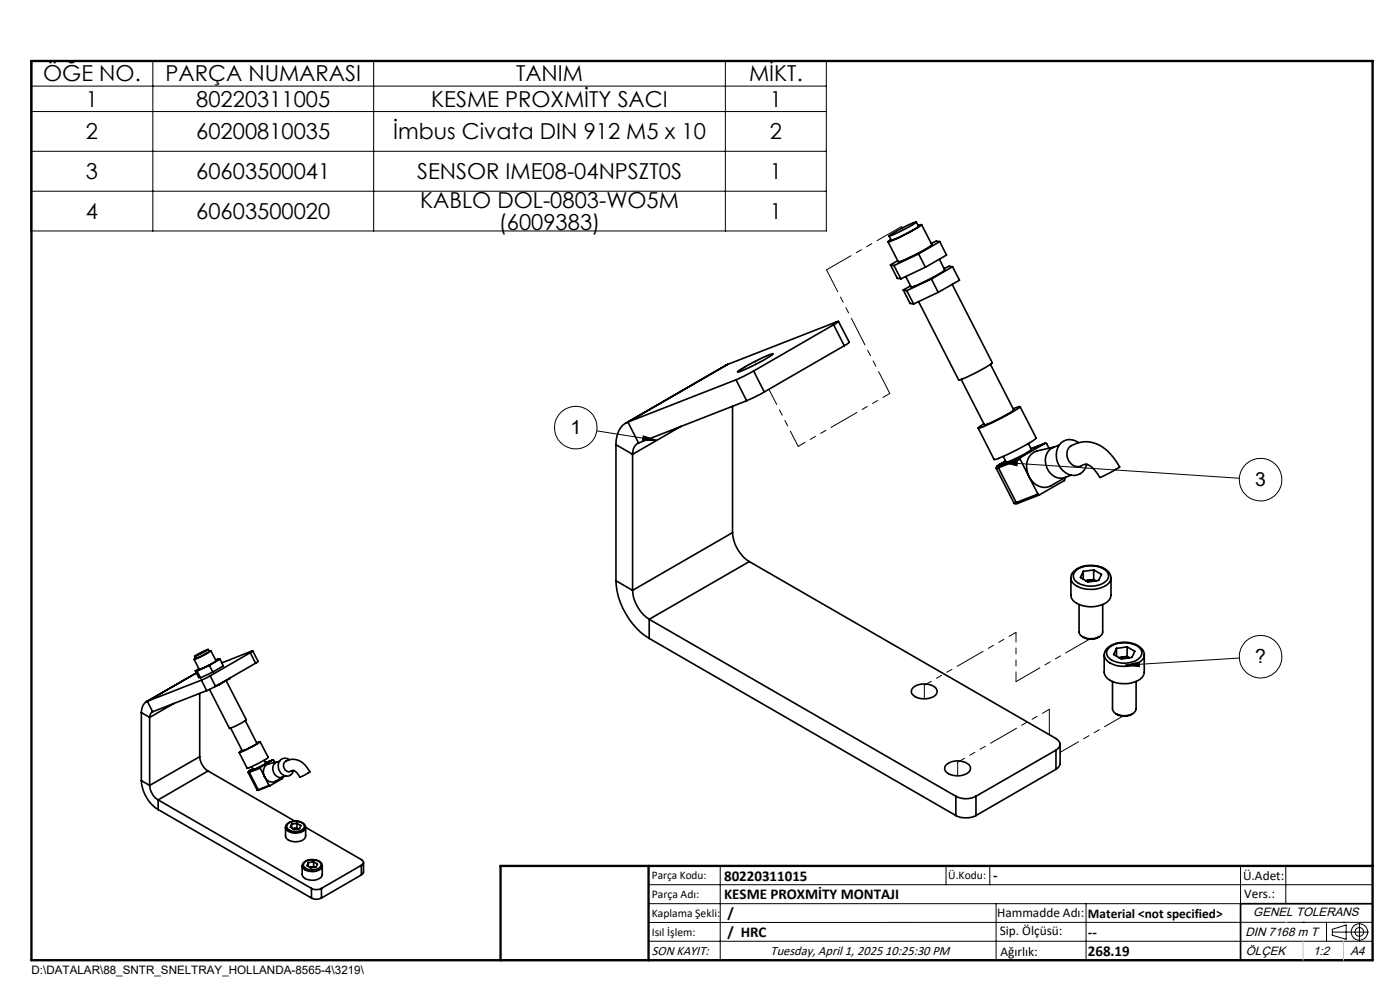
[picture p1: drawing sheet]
<svg xmlns="http://www.w3.org/2000/svg" width="297mm" height="210mm" viewBox="0 0 297 210" stroke-linecap="round" stroke-linejoin="round" font-family="sans-serif">
<g fill="none" stroke="#000" stroke-width=".35">
<path d="M188.6 50l3-1.7 2.8-1.2-2.7 1.6-2.3 1.1zM188.9 56.2l.8 .1M188.9 56.2l1.5 2.8 .7 .2M189.7 56.3l1.4 2.9M190.4 55.3l-1.5 .9M194.4 47.1l.4 .9a22.4 22.4 0 0 1-5.7 2.9l-.5-.8M194.8 47.8l.7-.1a28.2 28.2 0 0 1-7.1 3.6l.6-.5M194.9 53.9l-5.2 2.4M194.9 53.9l1.4 2.8M195.5 47.7l2.2 4.2a29.8 29.8 0 0 1-7.1 3.7l-2.2-4.3M196.3 56.7l-5.2 2.5M197.6 59.2l-5.2 2.5"/>
<path d="M197.6 59.2l1.4 2.8M199.3 55l1.1 2.2a28.2 28.2 0 0 1-7.1 3.7l-1.1-2.2M199.4 51.3l-4.5 2.6M199.4 51.3l-.8-.2-1 .5M199.4 51.3l1.4 2.8-4.5 2.6M202.1 56.6l-.7-.1-1.1 .5M202.1 56.6l-4.5 2.6M202.1 56.6l1.5 2.8-4.6 2.6M154.4 77.3l-21.6 12.5M154.4 77.3l-21.2 12.2M156.7 78.7l4-2.3a8.9 8.9 0 0 1 3.3-1.3 28.7 28.7 0 0 1-7.5 3.8zM159.9 78.7l-3.8 1.9"/>
<path d="M159.9 78.7l2.2 4.4M176.8 68.9l1.1-.8-23.5 9.2M176.8 68.9l-16.9 9.8M176.8 68.9l2.3 4.4M177.9 68.2l2.3 4.4-1.1 .7M179.1 73.3l-17 9.8M191.6 61.5l.8 .2M191.6 61.5l1.5 2.9 .7 .1M192.4 61.7l1.4 2.8M193.2 60.6l-1.6 .9M199 62l-5.2 2.5M202 60.3l8.5 16.6a26.8 26.8 0 0 1-7.1 3.7l-8.5-16.6"/>
<path d="M210.1 77.3l5 9.7-2.8 1.6-2.4 1.2-1.1 .3-4.9-9.6M130.7 94.3l3.5 2.1M130.7 94.3v28.9M133.2 89.5a4.7 4.7 0 0 0-2.5 4.8M133.2 89.5l2.3 4.5M134.2 96.4v28.8M135.5 94a2.49 2.49 0 0 0-1.3 2.4M144.5 90.4l-10.3 6M155.4 86.2v26.8M156.1 80.6l2.3 4.4M156.1 80.6l-22.9 8.9M158.4 85l-22.9 9"/>
<path d="M162.1 83.1l-3.7 1.9M211.8 99.2l-.5 .2 3.8 7.3 .5-.1M211.8 99.2l3.8 7.4M211.9 98.8l-.1 .4M212.2 98.4l-.8 .6-.1 .3M212.2 98.4h.1M212.3 98.4l-.8 .5 .4-.1M213.3 97.8l-1.1 .6M214.9 86.7l1.5-.4a37.6 37.6 0 0 1-8.9 4.5l1.2-.9M216.4 86.2l3.4 6.7a33.4 33.4 0 0 1-8.9 4.6l-3.4-6.7M216.4 97.4l-4.6 1.8M216.4 97.4l1.9 3.7"/>
<path d="M216.5 97l-.1 .4M216.5 97l-4.6 1.8M218.2 94.1l.6 1.2-1.6 1.1-3.7 1.7-.7-1.3M221.7 94l.3 .1 .5 1M221.7 94l-5.2 3M221.8 94l-3.1 1.2M223.6 94.9l-3.5 .7a3.4 3.4 0 0 0-2.1 4.8l.3 .7M224.7 94.4a3.3 3.3 0 0 0-2.9 3.4 3.5 3.5 0 0 0 1.8 3.2 3.5 3.5 0 0 0 3.6-.2M228.8 93.9a2.89 2.89 0 0 0-3.2-.3 2.89 2.89 0 0 0-1.5 2.8 4.2 4.2 0 0 0 3.8 4.5 2.83 2.83 0 0 0 2.6-2.4M229.4 98.8a1.67 1.67 0 0 1 2.3 .4l1.7 2.1 4.1-2.2a8.8 8.8 0 0 0-7.2-5.4 5.6 5.6 0 0 0-3.6 1.4 2.59 2.59 0 0 0 2.3 3.9l.4-.2M155.4 113a7.9 7.9 0 0 0 3.6 6.1M155.4 113l-21.2 12.2"/>
<path d="M159 119.1l65 37.6a1.31 1.31 0 0 1 .9 1.2 1.31 1.31 0 0 1-.9 1.2M159 119.1l-21.3 12.3M215.1 106.7l.2 .2 .6-.1M215.6 106.6l.3 .2M218.3 101.1a3.5 3.5 0 0 0 4.7 1.9l3.1-1.8M218.3 101.1l1.9 3.7M220.2 104.8l-4.6 1.8M220.5 105l-4.6 1.8M225.8 101.4v.5l-5.2 3-.4-.1M41.3 139.2l1.5-.9 1.4-.5-1.4 .8zM44.2 137.8l.2 .4-1 .7-1.8 .8-.3-.5M44.4 138.1l.3-.1-1.6 1.1-1.9 .8 .3-.3"/>
<path d="M44.7 138l1.1 2.2-1.3 .8-2.2 1-1.1-2.1M46.7 139.8h-.4l-.5 .2M46.7 139.8l-2.3 1.3M46.7 139.8l.7 1.4-2.2 1.3M53.1 138.5l.5-.4-6.5 2.5M53.1 138.5l-8.5 4.9M53.1 138.5l1.1 2.2M53.6 138.1l1.2 2.2-.6 .4M130.7 123.2a15.7 15.7 0 0 0 7 12.2M130.7 123.2l3.5 2M134.2 125.2a8 8 0 0 0 3.5 6.2M137.7 131.4l65.1 37.5"/>
<path d="M137.7 131.4v4M137.7 135.4l65.1 37.6M227.2 122.6v3.7a2.34 2.34 0 0 0 1.9 2 6.1 6.1 0 0 0 6.2-1l.4-1v-3.7a2.48 2.48 0 0 1-2.1 2.1 6 6 0 0 1-6.1-1.2 1.9 1.9 0 0 1 .8-2.8 6.2 6.2 0 0 1 6.6 .3 1.98 1.98 0 0 1 .8 1.6M228.4 120.9a5.4 5.4 0 0 1 6.3 .3 1.47 1.47 0 0 1-.5 2.4 5.3 5.3 0 0 1-6.3-.6 1.46 1.46 0 0 1 .5-2.1zM228.9 128.2v5.8a1.17 1.17 0 0 0 .8 1.1M229.7 135.1a3.2 3.2 0 0 0 3.5 0M229.8 121.2v1.7M230.9 123.1l-.5 .1M230.9 123.1l1.5 .1M230.9 123.1l-.6 .1M232 120.9l1.7 .9-.6 1.3-2.3 .4-1.6-1 .6-1.3M232 120.9l-2.2 .3"/>
<path d="M232 122.9l.5 .3M232 120.9v2M232 122.9l-1.1 .2M233.9 128.2v5.8a1.83 1.83 0 0 1-1.9 1.5 3.4 3.4 0 0 1-2.3-.4M234.2 138.9v3.7a2.71 2.71 0 0 0 2.6 2.2 5.9 5.9 0 0 0 5.5-1.2l.4-.8v-3.9M234.9 137.5a5.7 5.7 0 0 1 7.5 .3 1.87 1.87 0 0 1-1 2.9 6 6 0 0 1-6.8-.8 1.71 1.71 0 0 1 .3-2.4zM235.5 137.2a5.4 5.4 0 0 1 6.3 .3 1.52 1.52 0 0 1-.5 2.4 5.5 5.5 0 0 1-5.9-.2 1.45 1.45 0 0 1 .1-2.5zM236.9 137.5v1.7M237.5 139.6l.5-.2zM238 139.4l1.5 .2M239.1 137.2l1.6 .9-.6 1.3-2.2 .4-1.6-1 .6-1.3M239.1 137.2l-2.2 .3"/>
<path d="M239.1 139.2l.5 .3M239.1 137.2v2M239.1 139.2l-1.1 .2M30 151.2l1.7 1M30 151.2v14.4M31.3 148.8a2.49 2.49 0 0 0-1.3 2.4M31.3 148.8l1.1 2.2M31.7 152.2v14.4M32.4 151a1.29 1.29 0 0 0-.7 1.2M36.9 149.2l-5.2 3M41.5 142.3l.3 .1M41.5 142.3l.7 1.4 .3 .1"/>
<path d="M41.7 142.8l-10.7 6.1M41.7 142.7l-.1 .1M41.8 142.4l.7 1.4M42.2 141.8l-.7 .5M42.4 147.1v13.4M42.7 144.3l1.2 2.2M42.7 144.3l-11.4 4.5M43.9 146.5l-11.5 4.5M44.4 141.1l-2.6 1.3M44.4 141.1l.8 1.4M44.6 143.4l-1.9 .9M44.6 143.4l1.1 2.2"/>
<path d="M45.2 142.5l-2.7 1.3M45.7 145.6l-1.8 .9M46.5 145.2h.1M46.5 145.2l-.9 .5M48 144.4l4.2 8.3-.9 .6-2.6 1.2-4.3-8.2M48.7 143.9l-2.2 1.3M52 152.9l2.5 4.8-2 1.1-1.1 .5-2.5-4.9M54.2 140.7l-8.5 4.9M54.5 157.6l.7-.3-.2 .2a16.7 16.7 0 0 1-4.3 2.1l.6-.4M55.2 157.3l1.7 3.4-2.3 1.4-2.2 .8-1.7-3.3M193.8 145.8a4 4 0 0 1 4.8 .2 1.27 1.27 0 0 1-.9 1.9 3.8 3.8 0 0 1-4.2-.7 1.08 1.08 0 0 1 .3-1.4zM224 159.1l-17 9.8"/>
<path d="M224 159.1v4.1M224.9 157.9v4.1a1.63 1.63 0 0 1-.9 1.2M236 144.6v5.8a1.27 1.27 0 0 0 .7 1M236.7 151.4a3.2 3.2 0 0 0 3.6 0M241 144.6v5.8a1.93 1.93 0 0 1-2 1.4 4 4 0 0 1-2.3-.4M30 165.6a7.9 7.9 0 0 0 3.5 6.1M30 165.6l1.7 1M31.7 166.6a3.9 3.9 0 0 0 1.8 3.1M33.5 169.7l32.6 18.7M33.5 169.7v2M33.5 171.7l32.6 18.8M42.4 160.5a3.9 3.9 0 0 0 1.7 3"/>
<path d="M42.4 160.5l-10.7 6.1M44.1 163.5l-10.6 6.2M44.1 163.5l18.4 10.7M52.7 163.9l1.8 3.7M52.9 163.8l-.2 .1M52.9 163.8l1.9 3.7M52.9 163.6v.2M53.1 163.4l-.4 .3v.2M53.1 163.4l-.4 .3 .2-.1M53.1 163.4l.6-.3-.6 .3M53.1 163.4h.1M54.5 167.6h.4"/>
<path d="M54.8 167.5l.1 .1M54.8 167.5l-.3 .1M55.2 162.9l-2.3 .9M55.2 162.9l.9 1.9M55.2 162.7v.2M55.2 162.7l-2.3 .9M56.1 161.2l.3 .7-1.1 .7-1.6 .7-.3-.7M56.1 164.8a1.71 1.71 0 0 0 2.4 .9l1.5-.9M56.1 164.8l1 1.8M57.1 166.6l.2 .1M57.1 166.6l-2.3 .9M57.3 166.7l-2.4 .9"/>
<path d="M57.9 161.2l.3 .5M57.9 161.2l-1.6 .6M57.9 161.2l-2.7 1.5M58.8 161.6l-1.8 .4a1.87 1.87 0 0 0-.9 2.8M59.3 161.4a1.74 1.74 0 0 0-1.3 2.4 1.74 1.74 0 0 0 2.6 .8M59.9 164.9v.3l-2.6 1.5M60.3 161.7a3.2 3.2 0 0 1 4.8 1.1l.7 .9-2.1 1.1a2.59 2.59 0 0 0-1.6-1.4 1.26 1.26 0 0 1-1.6-.1 1.26 1.26 0 0 1-.2-1.6zM60.6 175.5a2.14 2.14 0 0 0 2.8 1.1l1-.4 .4-.7v1.8a1.79 1.79 0 0 1-2.1 1.3 1.86 1.86 0 0 1-2.1-1.3zM61 174.8a2.55 2.55 0 0 1 3.5 .2 1.16 1.16 0 0 1-1.4 1.3 1.87 1.87 0 0 1-2.3-1zM61.4 161.1a1.56 1.56 0 0 0-2 .1 1.56 1.56 0 0 0-.3 2 1.61 1.61 0 0 0 1.5 1.4 1.61 1.61 0 0 0 1.7-1.1M61.9 174.8v.8M62.2 175.8h1"/>
<path d="M63 174.7l.8 .4-.3 .7-1.1 .1-.8-.4 .3-.7M63 174.7l-1.1 .1M63 175.7l.3 .1M63 174.7v1M63 175.7l-.8 .1M64.8 175.5a1.89 1.89 0 0 0-2.3-1.3 1.76 1.76 0 0 0-1.9 1.3M64.8 175.5l11.9 6.8a.62 .62 0 0 1 .4 .6 .62 .62 0 0 1-.4 .6M200.6 162.4a3.6 3.6 0 0 1 5.2 .3 1.64 1.64 0 0 1-1.6 1.8 3.7 3.7 0 0 1-3.7-1l-.1-.7zM202.8 168.9a4.6 4.6 0 0 0 4.2 0M202.8 173a4.9 4.9 0 0 0 4.2 0M202.8 168.9v4.1M207 168.9v4.1"/>
<path d="M224 163.2l-17 9.8M64.1 183.7a2.21 2.21 0 0 1 3-1.3l.9 .5 .4 .8M64.1 183.6v1.9a1.6 1.6 0 0 0 1.7 1.2 2.05 2.05 0 0 0 2.6-1.2v-1.9M64.1 183.7a2.4 2.4 0 0 0 3.2 1l.9-.5 .2-.5M64.7 182.8a2.63 2.63 0 0 1 3.4 .4 1.2 1.2 0 0 1-1.4 1.3 1.92 1.92 0 0 1-2.4-1.1zM65.4 183v.8M65.7 184l.3-.1zM66.1 188.4a2.39 2.39 0 0 0 2.1 0M66.1 190.5a2.39 2.39 0 0 0 2.1 0M66.1 188.4v2.1M66.5 183.8l.2 .2-.7-.1M66.5 182.8l.8 .5-.2 .6-1.2 .2-.8-.5 .3-.6"/>
<path d="M66.5 182.8l-1.1 .2M66.5 182.8v1M66.5 183.8l-.5 .1M68.2 188.4v2.1M76.7 183.5l-8.5 4.9M76.7 183.5v2.1M76.7 185.6l-8.5 4.9M77.1 182.9v2.1l-.4 .6M291.2 191.7h-28v12M106.2 203.7h185"/>
</g>
<path d="M157.9 77.9l-1.4 1a28.6 28.6 0 0 0 7.5-3.9l-2 .8-4.1 2.1" fill="none" stroke="#000" stroke-width=".21" stroke-dasharray="6.3 1.3 1.3 1.3 1.3 1.3" stroke-dashoffset="1"/>
<path d="M191.5 48.6l-.2-.5M196.3 52.9l-3.9 2-1.8 .6M197.7 51.9l-1.4 1M160.4 77.2l-.2-.2M196.1 145.4v2.8M222.6 155.8v-5.3M203.2 161.7v2.9" fill="none" stroke="#000" stroke-width=".21" stroke-dasharray="6.3 1.3 1.3 1.3 1.3 1.3"/>
<path d="M169.3 94.7l-6.2-12.1" fill="none" stroke="#000" stroke-width=".21" stroke-dasharray="6.3 1.3 1.3 1.3 1.3 1.3" stroke-dashoffset="2.7"/>
<path d="M188.8 83.5l-19.5 11.2M215.5 134.1l-19.4 11.3M222.6 150.5l-19.4 11.2" fill="none" stroke="#000" stroke-width=".21" stroke-dasharray="6.3 1.3 1.3 1.3 1.3 1.3" stroke-dashoffset="4.6"/>
<path d="M175.3 57.2l13.5 26.3" fill="none" stroke="#000" stroke-width=".21" stroke-dasharray="6.3 1.3 1.3 1.3 1.3 1.3" stroke-dashoffset="1.1"/>
<path d="M191.3 48.1l-16 9.1" fill="none" stroke="#000" stroke-width=".21" stroke-dasharray="6.3 1.3 1.3 1.3 1.3 1.3" stroke-dashoffset=".3"/>
<path d="M238.2 151.9l-13.3 7.7" fill="none" stroke="#000" stroke-width=".21" stroke-dasharray="6.3 1.3 1.3 1.3 1.3 1.3" stroke-dashoffset="1.8"/>
<path d="M215.5 144.6v-10.5" fill="none" stroke="#000" stroke-width=".21" stroke-dasharray="6.3 1.3 1.3 1.3 1.3 1.3" stroke-dashoffset="4.3"/>
<path d="M231.1 135.6l-15.6 9" fill="none" stroke="#000" stroke-width=".21" stroke-dasharray="6.3 1.3 1.3 1.3 1.3 1.3" stroke-dashoffset=".5"/>
<g fill="none" stroke="#000" stroke-width=".21">
<path d="M6.6 12.9h168.7v36.1h-168.7zM6.6 18.3h168.7M32.4 12.9v36.1M79.3 12.9v36.1M153.9 12.9v36.1M6.6 23.7h168.7M6.6 32.1h168.7M6.6 40.6h168.7M126.6 91.4l12.7 2M136.5 92.5l2.8 .9h-3zM212.8 98.1l3-.3v1zM212.8 98.1l50.1 3.4"/>
<path d="M262.9 139.6l-24.2 1.5M238.7 141.1l3-.7 .1 1zM137.6 187.7h153.6M137.6 191.7h153.6M137.6 199.7h153.6M152.8 183.7v20M200.7 183.7v4M210 183.7v4M211.3 191.7v12M230.4 191.7v12M263.2 183.7v20M272.8 183.7v8"/>
<path d="M276.4 195.6h.1M281.4 195.6v4.1M282.6 197.7h7.8M282.6 197.1l3-.9v3l-3-.8zM285 195.6h.1M288.4 195.8v3.8M291.2 195.6l-153.6 .1"/>
<circle cx="122.2" cy="90.7" r="4.5"/>
<circle cx="267.4" cy="101.7" r="4.5"/>
<circle cx="267.4" cy="139.3" r="4.5"/>
<circle cx="288.4" cy="197.7" r="1.74"/>
<circle cx="288.4" cy="197.7" r=".93"/>
</g>
<path d="M6.7 12.9h284.5v190.8h-284.5zM137.6 183.7v20M291.2 183.7h-185v20" fill="none" stroke="#000" stroke-width=".5"/>
<path d="M272.8 195.6h.1M276.4 199.7v4M285 199.7v4" fill="none" stroke="#c0c0c0" stroke-width=".21"/>
<path d="M212.8 98.1l3-.3v1zM238.7 141.1l3-.7 .1 1zM136.5 92.5l2.8 .9h-3z" fill="#000"/>
<g font-size="4.7">
<text x="9.1" y="17.3">ÖĞE NO.</text>
<text x="35.1" y="17.3">PARÇA NUMARASI</text>
<text x="109.5" y="17.3">TANIM</text>
<text x="158.9" y="17.3">MİKT.</text>
<text x="18.2" y="22.6">1</text>
<text x="41.6" y="22.6">80220311005</text>
<text x="91.5" y="22.6">KESME PROXMİTY SACI</text>
<text x="163.3" y="22.6">1</text>
<text x="18.2" y="29.6">2</text>
<text x="41.6" y="29.6">60200810035</text>
<text x="83.4" y="29.6">İmbus Civata DIN 912 M5 x 10</text>
<text x="163.3" y="29.6">2</text>
<text x="18.2" y="38">3</text>
<text x="41.6" y="38">60603500041</text>
<text x="88.5" y="38">SENSOR IME08-04NPSZT0S</text>
<text x="163.3" y="38">1</text>
<text x="18.2" y="46.4">4</text>
<text x="41.6" y="46.4">60603500020</text>
<text x="89.1" y="44.2">KABLO DOL-0803-WO5M</text>
<text x="163.3" y="46.4">1</text>
<text x="105.8" y="48.7">(6009383)</text>
</g>
<g font-size="4.1">
<text x="121" y="92">1</text>
<text x="266.3" y="103">3</text>
<text x="266.3" y="140.6">?</text>
</g>
<g font-size="3.2">
<text x="153.6" y="190.8">KESME PROXMİTY MONTAJI</text>
<text x="153.6" y="186.8">80220311015</text>
<text x="210.7" y="186.6">-</text>
<text x="154.3" y="194.8">/</text>
<text x="154.3" y="198.8">/ HRC</text>
<text x="230.8" y="198.7">--</text>
<text x="230.8" y="202.8">268.19</text>
</g>
<g font-size="2.8">
<text x="263.7" y="186.7">Ü.Adet:</text>
<text x="263.9" y="190.5">Vers.:</text>
<text x="211.5" y="194.5">Hammadde Adı:</text>
<text x="230.8" y="194.7">Material &lt;not specified&gt;</text>
<text x="138.3" y="202.6">SON KAYIT:</text>
<text x="163.5" y="202.6">Tuesday, April 1, 2025 10:25:30 PM</text>
<text x="212.1" y="198.4">Sip. Ölçüsü:</text>
<text x="212.2" y="202.7">Ağırlık:</text>
</g>
<g font-size="2.6">
<text x="265.9" y="194.4">GENEL TOLERANS</text>
<text x="264.2" y="198.5">DIN 7168 m T</text>
<text x="264.3" y="202.6">ÖLÇEK</text>
<text x="278.5" y="202.6">1:2</text>
<text x="286.5" y="202.6">A4</text>
</g>
<g font-size="2.5">
<text x="138.3" y="186.4">Parça Kodu:</text>
<text x="138.3" y="190.5">Parça Adı:</text>
<text x="201.2" y="186.5">Ü.Kodu:</text>
<text x="138.3" y="194.5">Kaplama Şekli:</text>
<text x="138.3" y="198.6">Isıl İşlem:</text>
<text x="6.7" y="206.7">D:\DATALAR\88_SNTR_SNELTRAY_HOLLANDA-8565-4\3219\</text>
</g>
</svg>
